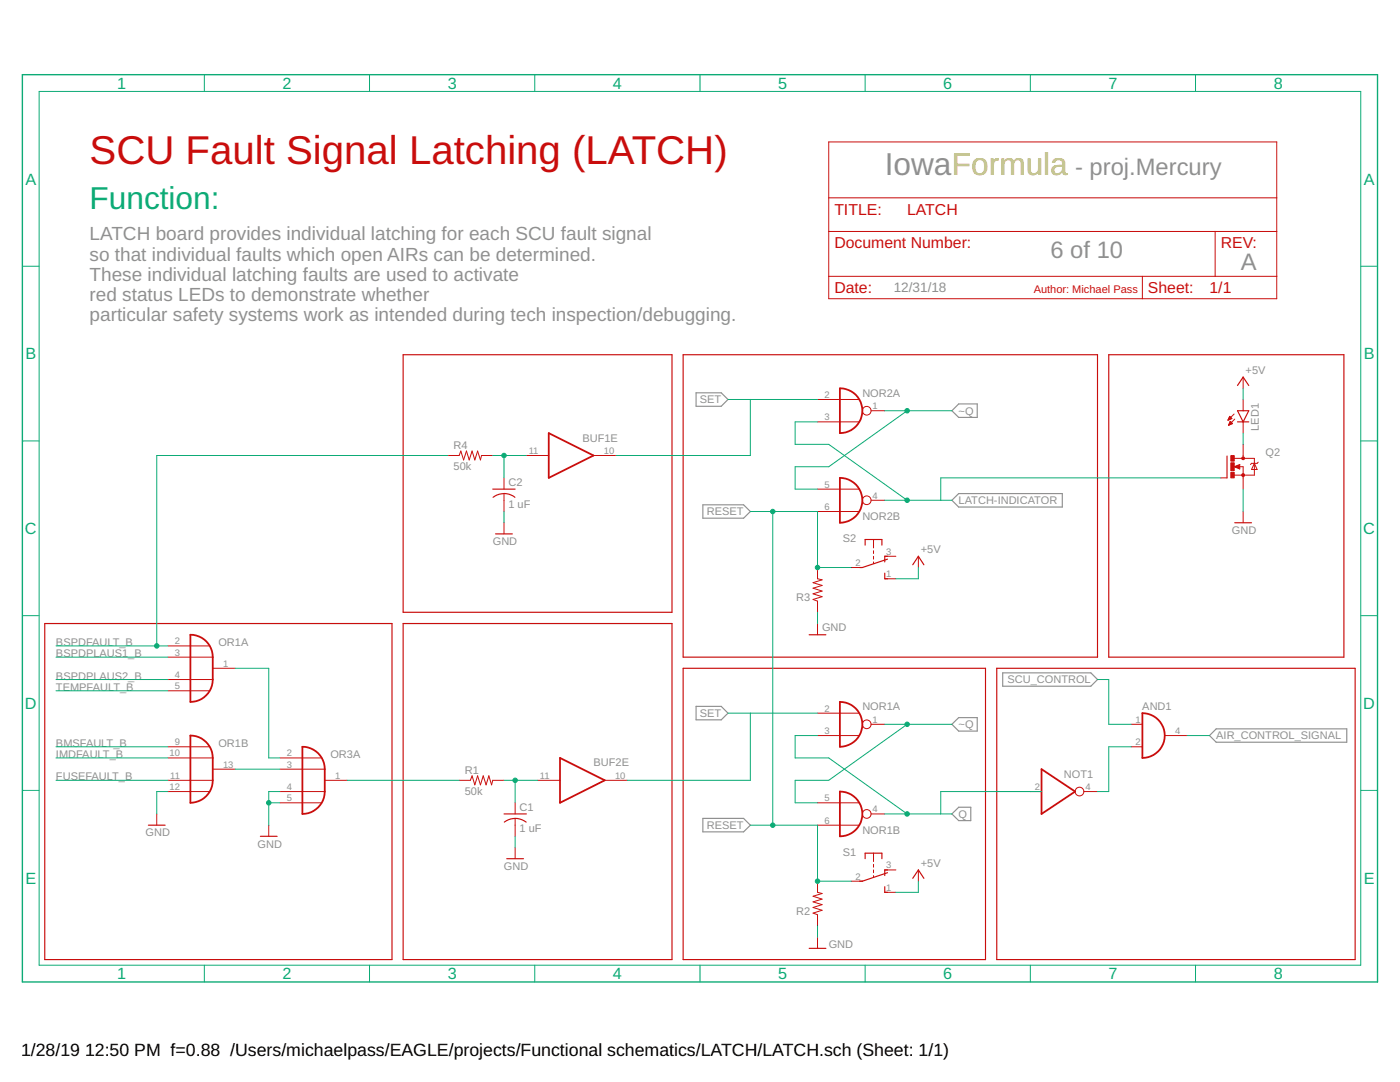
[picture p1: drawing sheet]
<svg xmlns="http://www.w3.org/2000/svg" width="279mm" height="216mm" viewBox="0 0 279 216" stroke-linecap="round" stroke-linejoin="round" font-family="sans-serif">
<path d="M138.9 78.4h5l1.4 1.3-1.4 1.4h-5zM190 82l1.3-1.4h3.7v2.7h-3.7zM190 99.8l1.3-1.3h20.7v2.7h-20.7zM140.3 100.7h8.1l1.4 1.4-1.4 1.3h-8.1zM200.1 134.3h17.6l1.3 1.3-1.3 1.3h-17.6zM138.9 140.9h5l1.4 1.4-1.4 1.3h-5zM190 144.5l1.3-1.3h3.7v2.7h-3.7zM241.4 146.8l1.3-1.4h26.1v2.7h-26.1zM140.3 163.3h8.1l1.4 1.4-1.4 1.3h-8.1zM190 162.4l1.3-1.3h2.4v2.6h-2.4z" fill="none" stroke="#909090" stroke-width=".23"/>
<g fill="none" stroke="#c90d0c" stroke-width=".23">
<path d="M80.5 70.8h53.6v51.4h-53.6zM136.3 70.8h82.7v60.3h-82.7zM221.3 70.8h46.9v60.3h-46.9zM247 76.9l1.1-1.7 1.1 1.7M98.3 97.6h4.5M98.4 99.2a3.5 3.5 0 0 1 4.4 0M244.9 91v4.4M247 82h2.2l-1.1 2.2zM247 84.2h2.2M98.9 106.5h3.4M172.7 108.8v-1.1h3.3v1.1M176.6 114.4v1.1h.5"/>
<path d="M177.1 111h-.5v1.1M177.1 111.6l-5 1.6h-.6M182.2 112.7l1.1-1.7 1.1 1.7M246.4 104.3h3.4M8.9 124.4h69.3v67.1h-69.3zM80.5 124.4h53.6v67.1h-53.6zM136.3 133.3h60.4v58.2h-60.4zM161.5 126.7h3.3M198.9 133.3h71.5v58.2h-71.5zM29.6 164.7h3.4M52 166.9h3.3M100.6 162.4h4.5"/>
<path d="M100.6 164a3.6 3.6 0 0 1 4.4 0M101.1 171.3h3.4M172.7 171.3v-1.1h3.3v1.1M176.6 176.9v1.2h.5M177.1 174.1l-5 1.7h-.6M177.1 173.6h-.5v1.1M182.2 175.3l1.1-1.7 1.1 1.7M161.5 189.2h3.3"/>
</g>
<path d="M167.6 77.5a4.5 4.5 0 0 1 4.5 4.5 4.5 4.5 0 0 1-4.5 4.4zM109.5 86.4l8.9 4.5-8.9 4.5zM167.6 95.4a4.5 4.5 0 0 1 4.5 4.4 4.5 4.5 0 0 1-4.5 4.5zM38 126.7a4.4 4.4 0 0 1 4.5 4.4v4.5a4.5 4.5 0 0 1-4.5 4.5zM38 146.8a4.5 4.5 0 0 1 4.5 4.4v4.5a4.5 4.5 0 0 1-4.5 4.5zM60.3 149a4.4 4.4 0 0 1 4.5 4.5v4.4a4.5 4.5 0 0 1-4.5 4.5zM111.8 151.2l8.9 4.5-8.9 4.5zM167.6 140.1a4.5 4.5 0 0 1 4.5 4.4 4.5 4.5 0 0 1-4.5 4.5zM167.6 157.9a4.5 4.5 0 0 1 4.5 4.5 4.5 4.5 0 0 1-4.5 4.5zM207.9 153.5l6.7 4.4-6.7 4.5zM228 142.3a4.5 4.5 0 0 1 4.5 4.5 4.5 4.5 0 0 1-4.5 4.4z" fill="none" stroke="#c90d0c" stroke-width=".36"/>
<g fill="none" stroke="#c90d0c" stroke-width=".2">
<path d="M165.4 28.3h89.4v31.3h-89.4zM165.4 39.5h89.4M165.4 46.2h89.4M165.4 55.1h89.4M228 55.1v4.5M242.5 46.2v8.9M163.2 79.7h8.2M248.1 75.2v2.3M248.1 79.7v2.3M89.4 90.9h2.2l.4-.9 .5 1.8 .6-1.8 .5 1.8 .6-1.8 .6 1.8 .5-1.8 .6 1.8 .2-.9h2.2M100.6 95.4v2.2M100.6 98.5v3.6"/>
<path d="M105.1 90.9h4.4M118.4 90.9h4.5M163.2 84.2h8.2M163.2 97.6h8.2M173.8 82h2.8M173.8 99.8h2.8M243.6 95.4h1.3M245.1 83.8h.2M245.2 83.7h.3M245.2 83.5h.6M245.2 84.8h.2M245.3 84.7h.3"/>
<path d="M245.3 83.4h.4M245.3 84.6h.6M245.3 83.2h.3M245.3 84.5h.6M245.4 83.1h.1M245.4 84.4h.4M245.4 83.1l.5 .4-.8 .3zM245.4 84.3h.3M245.5 84.2h.1M245.5 84.1l.5 .4-.8 .4zM246.3 93.1l1.1-.4v.9zM246.3 82.6l-1.2 1.2"/>
<path d="M246.3 91.5h4v3.3h-4M246.4 83.6l-1.2 1.3M247.3 93.1h.8v4.5M248.1 84.2v2.2M248.1 88.7v2.8M250.3 92.5l.6 1.2h-1.1zM251.1 92.2l-.2 .3h-1.1l-.2 .2M100.6 104.3v2.2M163.2 113.2v2.3l.9 .2-1.8 .6 1.8 .5-1.8 .6 1.8 .5-1.8 .6 1.8 .6-1.8 .5 .9 .4v2.2M163.2 102.1h8.2M169.9 113.2h2.2M174.3 107.7v1.6"/>
<path d="M174.3 109.9v.5M174.3 111v.6M174.3 112.1v.4M176.6 115.5h2.2M176.6 111h2.2M183.3 111v2.2M248.1 102.1v2.2M33.5 128.9h8.3M33.5 137.8h8.3M33.5 131.1h9M33.5 135.6h9M42.5 133.3h4.4"/>
<path d="M163.2 124.4v2.3M33.5 149h8.3M33.5 157.9h8.3M33.5 151.2h9M33.5 155.7h9M42.5 153.5h4.4M55.9 157.9h8.9M55.9 151.2h8.2M55.9 153.5h8.9M64.8 155.7h4.5M91.6 155.7h2.3l.3-.9 .6 1.8 .5-1.8 .6 1.8 .5-1.8 .6 1.8 .6-1.8 .5 1.8 .2-.9h2.3M107.3 155.7h4.5"/>
<path d="M120.7 155.7h4.5M163.2 142.3h8.2M163.2 146.8h8.2M173.8 144.5h2.8M205.6 157.9h2.3M216.3 157.9h2.7M225.7 149h2.3M225.7 144.5h2.3M232.5 146.8h4.4M31.3 162.4v2.3M53.6 164.7v2.2M55.9 160.2h8.2"/>
<path d="M102.8 160.2v2.2M102.8 163.3v3.6M102.8 169.1v2.2M163.2 160.2h8.2M163.2 164.7h8.2M163.2 175.8v2.3l.9 .2-1.8 .5 1.8 .6-1.8 .6 1.8 .5-1.8 .6 1.8 .5-1.8 .6 .9 .3v2.3M169.9 175.8h2.2M173.8 162.4h2.8M174.3 170.2v1.7M174.3 172.5v.5M174.3 173.6v.5M174.3 174.7v.3"/>
<path d="M176.6 178.1h2.2M176.6 173.6h2.2M183.3 173.6v2.2M163.2 187v2.2"/>
<circle cx="173" cy="82" r=".87"/>
<circle cx="173" cy="99.8" r=".87"/>
<circle cx="173" cy="144.5" r=".87"/>
<circle cx="215.4" cy="157.9" r=".87"/>
<circle cx="173" cy="162.4" r=".87"/>
</g>
<path d="M247.3 92.9l-.8 .2 .8 .2v-.2h-.2" fill="none" stroke="#c90d0c" stroke-width=".28"/>
<g fill="#c90d0c" stroke="#c90d0c" stroke-width=".2">
<circle cx="248.1" cy="94.8" r=".3"/>
<circle cx="248.1" cy="91.5" r=".29"/>
</g>
<g fill="#c90d0c" stroke="#c90d0c" stroke-width=".2">
<path d="M245.6 94.3h.7v1.1h-.7z"/>
<path d="M245.6 90.9h.7v1.1h-.7z"/>
<path d="M245.6 92.4h.7v1.5h-.7z"/>
</g>
<path d="M4.5 14.9h270.4v181h-270.4z" fill="none" stroke="#0dab76" stroke-width=".28"/>
<g fill="none" stroke="#0dab76" stroke-width=".2">
<path d="M7.8 18.2h263.8v174.4h-263.8zM40.8 14.9v3.3M73.7 14.9v3.3M106.7 14.9v3.3M139.7 14.9v3.3M172.7 14.9v3.3M205.6 14.9v3.3M238.6 14.9v3.3M4.5 53.1h3.3M271.6 53.1h3.3M145.3 79.7h17.9M149.8 79.7v11.2h-26.9"/>
<path d="M248.1 77.5v2.2M4.5 88h3.3M89.4 90.9h-58.1v38M98.3 90.9h6.8M100.6 90.9v4.5M163.2 84.2h-4.5v4.5h6.7l15.6 11.1M176.6 82h13.4M176.6 99.8h13.4M181 82l-15.6 11.1h-6.7v4.5h4.5M243.6 95.4h-55.9v4.4M248.1 86.4v2.3M248.1 97.6v4.5"/>
<path d="M271.6 88h3.3M100.6 102.1v2.2M149.8 102.1h13.4v11.1h6.7M154.2 102.1v62.6M183.3 113.2v2.3h-4.5M4.5 122.9h3.3M11.2 128.9h22.3M11.2 135.6h22.3M11.2 137.8h22.3M11.2 131.1h22.3M46.9 133.3h6.7v17.9h2.3M163.2 122.2v2.2"/>
<path d="M219 135.6h2.3v8.9h4.4M271.6 122.9h3.3M4.5 157.7h3.3M11.2 151.2h22.3M11.2 155.7h22.3M11.2 149h22.3M33.5 157.9h-2.2v4.5M46.9 153.5h9M55.9 157.9h-2.3v6.8M69.3 155.7h22.3M100.6 155.7h6.7M102.8 155.7v4.5"/>
<path d="M145.3 142.3h17.9M149.8 142.3v13.4h-24.6M163.2 146.8h-4.5v4.4h6.7l15.6 11.2M176.6 144.5h13.4M181 144.5l-15.6 11.2h-6.7v4.5h4.5M207.9 157.9h-20.2v4.5M225.7 149h-4.4v8.9h-2.3M236.9 146.8h4.5M271.6 157.7h3.3M53.6 160.2h2.3M102.8 166.9v2.2M149.8 164.7h13.4v11.1h6.7"/>
<path d="M176.6 162.4h13.4M183.3 175.8v2.3h-4.5M40.8 192.6v3.3M73.7 192.6v3.3M106.7 192.6v3.3M139.7 192.6v3.3M163.2 184.8v2.2M172.7 192.6v3.3M205.6 192.6v3.3M238.6 192.6v3.3"/>
</g>
<g fill="#0dab76" stroke="#0dab76" stroke-width=".2">
<circle cx="31.3" cy="128.9" r=".44"/>
<circle cx="53.6" cy="160.2" r=".44"/>
<circle cx="102.8" cy="155.7" r=".44"/>
<circle cx="181" cy="144.5" r=".44"/>
<circle cx="181" cy="82" r=".44"/>
<circle cx="181" cy="162.4" r=".44"/>
<circle cx="163.2" cy="175.8" r=".44"/>
<circle cx="163.2" cy="113.2" r=".44"/>
<circle cx="154.2" cy="164.7" r=".44"/>
<circle cx="154.2" cy="102.1" r=".44"/>
<circle cx="181" cy="99.8" r=".44"/>
<circle cx="100.6" cy="90.9" r=".44"/>
</g>
<text font-size="8" fill="#c90d0c" x="17.9" y="32.8">SCU Fault Signal Latching (LATCH)</text>
<text font-size="6.3" fill="#909090" x="176.6" y="35">IowaFormula</text>
<text font-size="6.3" fill="#0dab76" x="17.9" y="41.7">Function:</text>
<g font-size="4.7" fill="#909090">
<text x="214.6" y="35">- proj.Mercury</text>
<text x="209.6" y="51.6">6 of 10</text>
<text x="247.6" y="53.8">A</text>
</g>
<g font-size="3.8" fill="#909090">
<text x="17.9" y="48">LATCH board provides individual latching for each SCU fault signal</text>
<text x="17.9" y="52">so that individual faults which open AIRs can be determined.</text>
<text x="17.9" y="56">These individual latching faults are used to activate</text>
<text x="17.9" y="60">red status LEDs to demonstrate whether</text>
<text x="17.9" y="64.1">particular safety systems work as intended during tech inspection/debugging.</text>
</g>
<g font-size="3.5">
<text x="4.2" y="210.7">1/28/19</text>
<text x="17" y="210.7">12:50 PM f=0.88 /Users/michaelpass/EAGLE/projects/Functional schematics/LATCH/LATCH.sch (Sheet: 1/1)</text>
</g>
<g font-size="3.2" fill="#0dab76">
<text x="23.4" y="17.7">1</text>
<text x="56.4" y="17.7">2</text>
<text x="89.3" y="17.7">3</text>
<text x="122.3" y="17.7">4</text>
<text x="155.3" y="17.7">5</text>
<text x="188.3" y="17.7">6</text>
<text x="221.2" y="17.7">7</text>
<text x="254.2" y="17.7">8</text>
<text x="5.1" y="36.8">A</text>
<text x="272.2" y="36.8">A</text>
<text x="5.1" y="71.7">B</text>
<text x="272.2" y="71.7">B</text>
<text x="5" y="106.6">C</text>
<text x="272.1" y="106.6">C</text>
<text x="5" y="141.4">D</text>
<text x="272.1" y="141.4">D</text>
<text x="5.1" y="176.3">E</text>
<text x="272.2" y="176.3">E</text>
<text x="23.4" y="195.4">1</text>
<text x="56.4" y="195.4">2</text>
<text x="89.3" y="195.4">3</text>
<text x="122.3" y="195.4">4</text>
<text x="155.3" y="195.4">5</text>
<text x="188.3" y="195.4">6</text>
<text x="221.2" y="195.4">7</text>
<text x="254.2" y="195.4">8</text>
</g>
<g font-size="3.2" fill="#c90d0c">
<text x="166.5" y="42.8">TITLE:</text>
<text x="181" y="42.8">LATCH</text>
<text x="166.5" y="49.5">Document Number:</text>
<text x="243.6" y="49.5">REV:</text>
<text x="166.5" y="58.5">Date:</text>
<text x="229.1" y="58.5">Sheet:</text>
<text x="241.4" y="58.5">1/1</text>
</g>
<text font-size="2.7" fill="#909090" x="178.4" y="58.3">12/31/18</text>
<text font-size="2.2" fill="#c90d0c" x="206.3" y="58.5">Author: Michael Pass</text>
<g font-size="2.2" fill="#909090">
<text x="248.6" y="74.6">+5V</text>
<text x="139.7" y="80.5">SET</text>
<text x="172.1" y="79.2">NOR2A</text>
<text x="191.3" y="82.7">~Q</text>
<text x="90.5" y="89.6">R4</text>
<text x="116.2" y="88.1">BUF1E</text>
<text x="251.2" y="86" transform="rotate(-90 251.2 86)">LED1</text>
<text x="90.5" y="93.8">50k</text>
<text x="252.6" y="90.9">Q2</text>
<text x="101.5" y="101.3">1 uF</text>
<text x="101.5" y="97">C2</text>
<text x="191.3" y="100.6">LATCH-INDICATOR</text>
<text x="141.1" y="102.9">RESET</text>
<text x="172.1" y="103.7">NOR2B</text>
<text x="245.9" y="106.5">GND</text>
<text x="98.3" y="108.8">GND</text>
<text x="168.2" y="108.2">S2</text>
<text x="183.8" y="110.3">+5V</text>
<text x="158.9" y="120">R3</text>
<text x="164.1" y="126">GND</text>
<text x="11.2" y="128.9">BSPDFAULT_B</text>
<text x="11.2" y="131.1">BSPDPLAUS1_B</text>
<text x="43.6" y="128.9">OR1A</text>
<text x="11.2" y="135.6">BSPDPLAUS2_B</text>
<text x="11.2" y="137.8">TEMPFAULT_B</text>
<text x="201.1" y="136.4">SCU_CONTROL</text>
<text x="139.7" y="143.1">SET</text>
<text x="172.1" y="141.7">NOR1A</text>
<text x="228" y="141.7">AND1</text>
<text x="11.2" y="149">BMSFAULT_B</text>
<text x="43.6" y="149">OR1B</text>
<text x="191.3" y="145.3">~Q</text>
<text x="242.7" y="147.6">AIR_CONTROL_SIGNAL</text>
<text x="11.2" y="151.2">IMDFAULT_B</text>
<text x="11.2" y="155.7">FUSEFAULT_B</text>
<text x="65.9" y="151.2">OR3A</text>
<text x="92.8" y="154.4">R1</text>
<text x="118.5" y="152.9">BUF2E</text>
<text x="212.3" y="155.2">NOT1</text>
<text x="92.8" y="158.6">50k</text>
<text x="103.7" y="161.9">C1</text>
<text x="29.1" y="166.9">GND</text>
<text x="103.7" y="166.1">1 uF</text>
<text x="141.1" y="165.4">RESET</text>
<text x="172.1" y="166.3">NOR1B</text>
<text x="191.3" y="163.2">Q</text>
<text x="51.4" y="169.1">GND</text>
<text x="100.6" y="173.6">GND</text>
<text x="168.2" y="170.8">S1</text>
<text x="183.8" y="172.9">+5V</text>
<text x="158.9" y="182.6">R2</text>
<text x="165.4" y="189.2">GND</text>
</g>
<g font-size="1.9" fill="#909090">
<text x="164.5" y="79.4">2</text>
<text x="164.5" y="83.9">3</text>
<text x="174.2" y="81.6">1</text>
<text x="105.5" y="90.6">11</text>
<text x="120.5" y="90.6">10</text>
<text x="164.5" y="97.3">5</text>
<text x="164.5" y="101.8">6</text>
<text x="174.2" y="99.5">4</text>
<text x="170.7" y="112.9">2</text>
<text x="176.9" y="110.7">3</text>
<text x="176.9" y="115.2">1</text>
<text x="34.9" y="128.6">2</text>
<text x="34.9" y="130.8">3</text>
<text x="34.9" y="135.3">4</text>
<text x="34.9" y="137.5">5</text>
<text x="44.5" y="133">1</text>
<text x="164.5" y="142">2</text>
<text x="34.9" y="148.7">9</text>
<text x="164.5" y="146.5">3</text>
<text x="174.2" y="144.2">1</text>
<text x="226.6" y="144.2">1</text>
<text x="226.6" y="148.7">2</text>
<text x="234.5" y="146.5">4</text>
<text x="33.8" y="150.9">10</text>
<text x="34" y="155.4">11</text>
<text x="44.5" y="153.2">13</text>
<text x="57.3" y="150.9">2</text>
<text x="57.3" y="153.2">3</text>
<text x="66.9" y="155.4">1</text>
<text x="107.7" y="155.4">11</text>
<text x="122.7" y="155.4">10</text>
<text x="33.8" y="157.6">12</text>
<text x="57.3" y="157.6">4</text>
<text x="57.3" y="159.9">5</text>
<text x="164.5" y="159.9">5</text>
<text x="206.5" y="157.6">2</text>
<text x="216.6" y="157.6">4</text>
<text x="164.5" y="164.3">6</text>
<text x="174.2" y="162.1">4</text>
<text x="176.9" y="173.3">3</text>
<text x="170.7" y="175.5">2</text>
<text x="176.9" y="177.7">1</text>
</g>
</svg>
